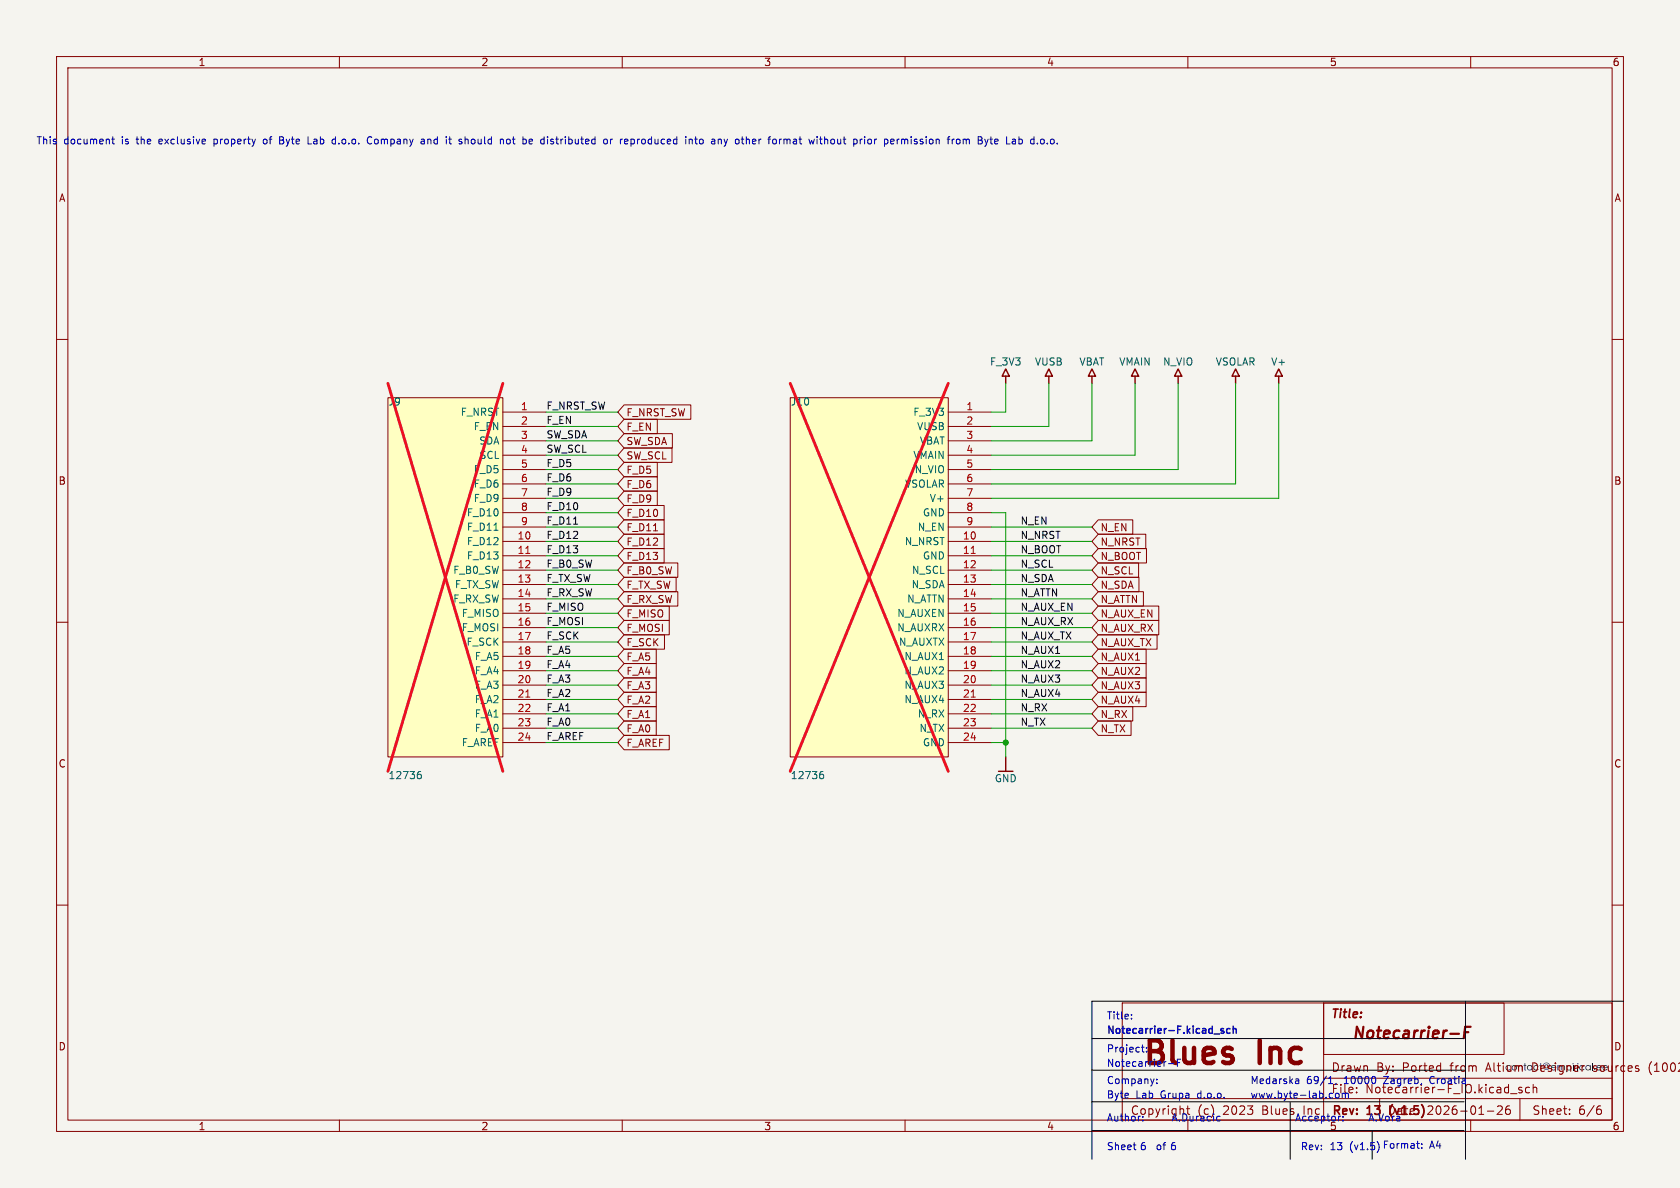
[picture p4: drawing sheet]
<svg xmlns="http://www.w3.org/2000/svg" width="297mm" height="210mm" viewBox="0 0 297 210" stroke-linecap="round" stroke-linejoin="round" font-family="sans-serif">
<path d="M0 0h297v210h-297z" fill="#f5f4ef" stroke="#f5f4ef" stroke-width=".18"/>
<g fill="none" stroke="#840000" stroke-width=".18">
<path d="M10 10h277v190h-277zM12 12h273v186h-273zM60 10v2M110 10v2M160 10v2M210 10v2M260 10v2M10 60h2M285 60h2M10 110h2M285 110h2M10 160h2"/>
<path d="M198.4 177.3h86.6v20.7h-86.6zM285 160h2M60 198v2M110 198v2M160 198v2M198.4 194.2h86.6M210 198v2M239.8 192.3v.1M239.8 193.1v.1M239.9 192.3l-.1 .1M260 198v2M262.9 196.4h1.2"/>
<path d="M264.7 195.6l.6-.1 .2 .1 .1 .3-.9 1.1h.9M266.9 195.5a.59 .59 0 0 0-.7 .6v.6l.1 .2 .4 .1 .2-.1 .1-.5-.1-.3h-.5l-.2 .3M267 193.3h1.2M269 192.3l-.3-.1-.2 .2v.2l.5 .2v.3h-.5M270.4 192.3l-.4-.1-.3 .3v.4l.1 .2h.6M271 192.3l.3-.1 .3 .1 .1 .9M271 191.7v1.5M277.5 196.9v.1M277.5 196.1v.1M282.5 196.1h.5l.1 .3-.1 .5-.5 .1M283 195.5l-.5 .1"/>
</g>
<path d="M256.4 182.7h1.5M258.9 182.5h.7M260 181.5h-1l-.2 2" fill="none" stroke="#840000" stroke-width=".4"/>
<g fill="#281c2d">
<path d="M269.5 187.9h.1v.4h.2v.1h-.2l.1 .7 .1 .1h-.3v-.8h-.1v-.1h.1z"/>
<path d="M270.1 188.4l.3-.1 .4 .1v-.1h.1v.9h-.1v-.1l-.3 .1h-.3l-.3-.4h.2a.34 .34 0 0 0 .5 .3 .34 .34 0 0 0 0-.6 .34 .34 0 0 0-.5 .2l-.2 .1z"/>
<path d="M280.4 188.4l.3-.1 .4 .1v-.1h.1v.9h-.1v-.1l-.3 .1h-.3l-.2-.4h.1a.34 .34 0 0 0 .5 .3 .34 .34 0 0 0 .1-.6 .34 .34 0 0 0-.6 .2l-.1 .1z"/>
<path d="M281.4 187.9h.2v1.3h-.2z"/>
</g>
<path d="M234 177.3h31.9v9.1h-31.9zM234 177.3v20.7M209.8 196h.5M210 195.5v1.3M234 190.6h51M243.9 194.2v3.8M268.7 194.2v3.8M291.6 188.3v1" fill="none" stroke="#840000" stroke-width=".18"/>
<path d="M208.3 65.2l.6 1.3h-1.3zM208.3 66.5v1.3M176.5 136.3h2.6M177.8 133.8v2.5" fill="none" stroke="#840000" stroke-width=".25"/>
<path d="M139.7 70.3h27.9v63.5h-27.9z" fill="#ffffc2"/>
<path d="M139.7 70.3h27.9v63.5h-27.9z" fill="none" stroke="#800000" stroke-width=".18"/>
<g fill="none" stroke="#840000" stroke-width=".18">
<path d="M167.6 77.9h7.7M167.6 75.4h7.7M167.6 72.8h7.7M167.6 98.2h7.7M167.6 95.7h7.7M167.6 93.2h7.7M167.6 90.6h7.7M167.6 88.1h7.7M167.6 85.5h7.7M167.6 83h7.7M167.6 80.5h7.7M167.6 118.6h7.7"/>
<path d="M167.6 116h7.7M167.6 113.5h7.7M167.6 110.9h7.7M167.6 108.4h7.7M167.6 105.9h7.7M167.6 103.3h7.7M167.6 100.8h7.7M167.6 131.3h7.7M167.6 128.7h7.7M167.6 126.2h7.7M167.6 123.6h7.7M167.6 121.1h7.7"/>
</g>
<path d="M171.7 97.8h.7M171.7 123.2h.7" fill="none" stroke="#a90000" stroke-width=".18"/>
<path d="M145.1 136.9h.3l.2 .2v.4l-.5 .2M145.5 136.4h-.4" fill="none" stroke="#006464" stroke-width=".18"/>
<path d="M68.6 70.3h20.3v63.5h-20.3z" fill="#ffffc2"/>
<path d="M68.6 70.3h20.3v63.5h-20.3z" fill="none" stroke="#800000" stroke-width=".18"/>
<g fill="none" stroke="#840000" stroke-width=".18">
<path d="M88.9 77.9h7.6M88.9 75.4h7.6M88.9 72.8h7.6M110.3 74.1h5.9v2.6h-5.9l-1.1-1.3zM110.3 79.2h8.5v2.5h-8.5l-1.1-1.2zM110.3 71.6h11.8v2.5h-11.8l-1.1-1.3zM110.3 76.7h8.6v2.5h-8.6l-1.1-1.3zM88.9 98.2h7.6M88.9 95.7h7.6M88.9 93.2h7.6M88.9 90.6h7.6M88.9 88.1h7.6"/>
<path d="M88.9 85.5h7.6M88.9 83h7.6M88.9 80.5h7.6M110.3 91.9h7.1v2.5h-7.1l-1.1-1.2zM110.3 86.8h5.9v2.6h-5.9l-1.1-1.3zM110.3 81.7h5.9v2.6h-5.9l-1.1-1.3zM110.3 84.3h5.9v2.5h-5.9l-1.1-1.3zM110.3 89.4h7.1v2.5h-7.1l-1.1-1.3zM110.3 97h7.1v2.5h-7.1l-1.1-1.3zM110.3 94.4h7.1v2.6h-7.1l-1.1-1.3zM110.3 99.5h9.5v2.6h-9.5l-1.1-1.3zM115.5 93.8h.8"/>
<path d="M194.2 99.5h7.1v2.6h-7.1l-1.2-1.3zM194.2 97h8.5v2.5h-8.5l-1.2-1.3zM194.2 91.9h6.1v2.5h-6.1l-1.2-1.2zM194.2 94.4h8.4v2.6h-8.4l-1.2-1.3zM88.9 118.6h7.6M88.9 116h7.6M88.9 113.5h7.6M88.9 110.9h7.6M88.9 108.4h7.6M88.9 105.9h7.6M88.9 103.3h7.6M88.9 100.8h7.6"/>
<path d="M110.3 114.8h5.7v2.5h-5.7l-1.1-1.3zM110.3 109.7h8v2.5h-8l-1.1-1.3zM110.3 112.2h7.2v2.6h-7.2l-1.1-1.3zM110.3 107.1h8v2.6h-8l-1.1-1.3zM110.3 117.3h5.7v2.5h-5.7l-1.1-1.2zM110.3 119.8h5.7v2.6h-5.7l-1.1-1.3zM110.3 102.1h9.2v2.5h-9.2l-1.1-1.3zM110.3 104.6h9.5v2.5h-9.5l-1.1-1.2zM194.2 114.8h8.4v2.5h-8.4l-1.2-1.3zM194.2 107.1h10.7v2.6h-10.7l-1.2-1.3zM194.2 109.7h10.7v2.5h-10.7l-1.2-1.3zM194.2 104.6h7.9v2.5h-7.9l-1.2-1.2z"/>
<path d="M194.2 112.2h10.4v2.6h-10.4l-1.2-1.3zM194.2 119.8h8.4v2.6h-8.4l-1.2-1.3zM194.2 117.3h8.4v2.5h-8.4l-1.2-1.2zM194.2 102.1h7.2v2.5h-7.2l-1.2-1.3zM88.9 131.3h7.6M88.9 128.7h7.6M88.9 126.2h7.6M88.9 123.6h7.6M88.9 121.1h7.6M110.3 127.5h5.7v2.5h-5.7l-1.1-1.3zM110.3 124.9h5.7v2.6h-5.7l-1.1-1.3zM110.3 130h8v2.5h-8l-1.1-1.2z"/>
<path d="M110.3 122.4h5.7v2.5h-5.7l-1.1-1.3zM194.2 122.4h8.4v2.5h-8.4l-1.2-1.3zM194.2 124.9h6.1v2.6h-6.1l-1.2-1.3zM194.2 127.5h5.8v2.5h-5.8l-1.2-1.3z"/>
</g>
<path d="M93 97.8h.7M93 123.2h.7" fill="none" stroke="#a90000" stroke-width=".18"/>
<path d="M87.3 93.7h.7M74 136.9h.3l.2 .2-.1 .4-.4 .2M74.4 136.4h-.4" fill="none" stroke="#006464" stroke-width=".18"/>
<path d="M177.8 65.2l.6 1.3h-1.2zM177.8 66.5v1.3M185.4 65.2l.7 1.3h-1.3zM185.4 66.5v1.3M193 65.2l.7 1.3h-1.3zM193 66.5v1.3M200.7 65.2l.6 1.3h-1.3zM200.7 66.5v1.3M218.4 65.2l.7 1.3h-1.3zM218.4 66.5v1.3M226.1 65.2l.6 1.3h-1.3zM226.1 66.5v1.3" fill="none" stroke="#840000" stroke-width=".25"/>
<path d="M101.4 92.7h.7" fill="none" stroke="#0f0f0f" stroke-width=".18"/>
<path d="M68.6 67.8l20.3 68.5M88.9 67.8l-20.3 68.5M139.7 67.8l27.9 68.5M167.6 67.8l-27.9 68.5" fill="none" stroke="#ee0e22" stroke-width=".51"/>
<path d="M259.1 177v27.9M287 177h-94v27.9M193 189.2h65.8M193 183.6h65.8M193 194.8h65.8M193 199.8h65.8M228.1 194.8v10.1M242.6 199.8v5.1" fill="none" stroke="#000" stroke-width=".18"/>
<g fill="none" stroke="#009600" stroke-width=".18">
<path d="M96.5 72.8h12.7M96.5 75.4h12.7M96.5 77.9h12.7M177.8 67.8v5h-2.5M185.4 67.8v7.6h-10.1M193 67.8v10.1h-17.7M200.7 67.8v12.7h-25.4M208.3 67.8v15.2h-33M218.4 67.8v17.7h-43.1M226.1 67.8v20.3h-50.8M96.5 88.1h12.7M96.5 83h12.7"/>
<path d="M96.5 93.2h12.7M96.5 85.5h12.7M96.5 80.5h12.7M96.5 98.2h12.7M96.5 90.6h12.7M96.5 95.7h12.7M175.3 90.6h2.5v43.2M175.3 93.2h17.7M175.3 98.2h17.7M175.3 95.7h17.7M96.5 103.3h12.7M96.5 105.9h12.7"/>
<path d="M96.5 116h12.7M96.5 108.4h12.7M96.5 100.8h12.7M96.5 110.9h12.7M96.5 113.5h12.7M96.5 118.6h12.7M175.3 103.3h17.7M175.3 105.9h17.7M175.3 116h17.7M175.3 108.4h17.7M175.3 100.8h17.7M175.3 110.9h17.7"/>
<path d="M175.3 113.5h17.7M175.3 118.6h17.7M96.5 126.2h12.7M96.5 123.6h12.7M96.5 128.7h12.7M96.5 121.1h12.7M96.5 131.3h12.7M175.3 126.2h17.7M175.3 123.6h17.7M175.3 128.7h17.7M175.3 121.1h17.7M175.3 131.3h2.5"/>
</g>
<g fill="none" stroke="#0000c2" stroke-width=".18">
<path d="M19.8 24.6h.4M19.9 24.2v1.1l.3 .1M37.8 24.6v1.3M37.8 25.4h.2M38 24.6l-.2 .1M47 24.6l-.3 .1-.2 .1 .1 .5 .4 .1M49.4 24.2h.6M49.4 24.8h.5M49.9 24.8h.2M50 24.7l-.1 .1M50.1 25.4h-.7M54.5 25.4h.6"/>
<path d="M59.2 24.6l.1 .1M59.3 24.2v1.2M59.3 25.4h-.1M65.1 25.3l.3 .1 .3-.1M65.7 24.3l-.3-.1-.3 .2M74.6 24.6h.2l.2 .2v.6M75 25.4h-.4M75 24.9l-.4 .1M75.6 24.6v.8M75.8 24.6l-.2 .1M79.3 24.6h.5M79.7 25.4h.1"/>
<path d="M82.3 24.7h.4l.1 .7M89.6 24.7l.2-.1 .3 .1 .1 .5-.1 .2h-.3l-.2-.1zM93.7 24.6l.4 .1v.2l-.6 .1M94.1 25.4h-.4M97.5 24.6l.3 .1M97.5 25l.3 .1 .1 .2-.2 .1h-.2M107.1 24.6l.3 .2v.4l-.3 .2M107.9 24.6v.8M108.3 24.6l-.4 .2M111.9 24.6l.3 .2v.4l-.3 .2M122.8 24.6h.5M123 24.2v1.1l.3 .1"/>
<path d="M124.2 24.7l-.3-.1-.2 .2v.5l.2 .1h.3M128 24.6l.3 .8M128.3 25.4l-.3 .5M128.6 24.6l-.3 .8M133.4 24.6h-.2l-.2 .2 .1 .6h.3M133.6 24.9l-.6 .1M138.6 24.7l.4-.1 .1 .2M138.6 24.6v.8M139.1 24.8v.6M139.5 24.6l-.4 .2M145.8 24.7l.2-.1 .3 .1v.7M145.8 24.2v1.2"/>
<path d="M153.5 24.7l.3-.1 .3 .2-.1 .5-.2 .1h-.3M154.6 24.6v.8M155 24.6l-.4 .2M159.5 24.7l.3-.1 .1 .2M159.9 24.8l.2-.2 .3 .1 .1 .7M159.9 24.8v.6M170.3 24.7l.3-.1 .2 .2M170.3 24.6v.8M170.8 24.8l.2-.2 .3 .1 .1 .7M170.8 24.8v.6M182.8 24.7l-.4-.1-.2 .2 .1 .6h.5M186.9 25.3v.1"/>
<path d="M200 179.3v.2M200 180v.1M204.5 191.4v.2M215.2 198.1h.5M215.2 197.4h.5M229.6 190.9v.7M229.6 191.5l-.4 .1M243.2 190.8v.5M243.5 201.9a1.49 1.49 0 0 1 0 1.8M250.4 202.1h.5M250.8 203h.1M251.3 202.9v.1"/>
<path d="M251.3 202.2v.1"/>
</g>
<path d="M216.2 182.2l.2 .2-.2 .3M216.2 181.8l.1 .1M217.5 181.9l-.4-.1-.2 .3 .1 .5h.5M218 181.9l.2-.1 .3 .1v.8M218 181.4v1.3" fill="none" stroke="#0000c2" stroke-width=".25"/>
<circle cx="177.8" cy="131.3" r=".46" fill="#009600" stroke="#009600" stroke-width=".18"/>
<g font-size="5.6" fill="#0000c2">
<text x="201.8" y="189.3">Blues</text>
<text x="222.8" y="189.3">Inc</text>
</g>
<text font-size="2.8" fill="#840000" x="238.8" y="184.2">Notecarrier-F</text>
<g font-size="2.1" fill="#840000">
<text x="235.2" y="180.4">Title:</text>
<text x="235.3" y="189.7">Drawn</text>
<text x="248" y="189.7">Ported</text>
<text x="263" y="189.7">Altium</text>
<text x="271.3" y="189.7">Designer</text>
<text x="282.2" y="189.7">sources</text>
<text x="292.2" y="189.7">(10027</text>
<text x="216.3" y="197.3">2023</text>
<text x="223.3" y="197.3">Blues</text>
<text x="241.4" y="193.5">Notecarrier-F_IO.kicad_sch</text>
<text x="245.2" y="197.3">Date:</text>
<text x="246.4" y="197.5">(v1.5) 2026-01-26</text>
<text x="270.8" y="197.3">Sheet:</text>
<text x="279" y="197.3">6/6</text>
</g>
<g font-size="2.1" fill="#0000c2">
<text x="243.3" y="189.7">By:</text>
<text x="256.6" y="189.7">from</text>
<text x="199.8" y="197.3">Copyright</text>
<text x="211.7" y="197.3">(c)</text>
<text x="230.7" y="197.3">Inc</text>
<text x="235.3" y="193.5">File:</text>
<text x="235.4" y="197.5">Rev:</text>
<text x="241.8" y="197.5">13</text>
</g>
<g font-size="1.8" fill="#840000">
<text x="35" y="11.9">1</text>
<text x="85" y="11.9">2</text>
<text x="135" y="11.9">3</text>
<text x="185" y="11.9">4</text>
<text x="235" y="11.9">5</text>
<text x="285" y="11.9">6</text>
<text x="10.3" y="35.9">A</text>
<text x="285.3" y="35.9">A</text>
<text x="110.6" y="76.3">F_EN</text>
<text x="110.6" y="73.8">F_NRST_SW</text>
<text x="110.6" y="84">F_D5</text>
<text x="110.6" y="81.4">SW_SCL</text>
<text x="110.6" y="78.9">SW_SDA</text>
<text x="10.3" y="85.9">B</text>
<text x="110.6" y="89">F_D9</text>
<text x="110.6" y="86.5">F_D6</text>
<text x="285.3" y="85.9">B</text>
<text x="110.6" y="94.1">F_D11</text>
<text x="110.6" y="91.6">F_D10</text>
<text x="194.5" y="94.1">N_EN</text>
<text x="110.6" y="99.2">F_D13</text>
<text x="110.6" y="96.7">F_D12</text>
<text x="110.6" y="101.7">F_B0_SW</text>
<text x="194.5" y="101.7">N_SCL</text>
<text x="194.5" y="99.2">N_BOOT</text>
<text x="194.5" y="96.7">N_NRST</text>
<text x="110.6" y="104.3">F_TX_SW</text>
<text x="110.6" y="106.8">F_RX_SW</text>
<text x="194.5" y="106.8">N_ATTN</text>
<text x="194.5" y="104.3">N_SDA</text>
<text x="110.6" y="111.9">F_MOSI</text>
<text x="110.6" y="109.4">F_MISO</text>
<text x="194.5" y="109.4">N_AUX_EN</text>
<text x="194.5" y="111.9">N_AUX_RX</text>
<text x="110.6" y="117">F_A5</text>
<text x="110.6" y="114.4">F_SCK</text>
<text x="110.6" y="119.5">F_A4</text>
<text x="194.5" y="117">N_AUX1</text>
<text x="194.5" y="114.4">N_AUX_TX</text>
<text x="194.5" y="119.5">N_AUX2</text>
<text x="110.6" y="122.1">F_A3</text>
<text x="110.6" y="124.6">F_A2</text>
<text x="194.5" y="124.6">N_AUX4</text>
<text x="194.5" y="122.1">N_AUX3</text>
<text x="110.6" y="129.7">F_A0</text>
<text x="110.6" y="127.1">F_A1</text>
<text x="194.5" y="127.1">N_RX</text>
<text x="194.5" y="129.7">N_TX</text>
<text x="10.3" y="135.9">C</text>
<text x="110.6" y="132.2">F_AREF</text>
<text x="285.3" y="135.9">C</text>
<text x="10.3" y="185.9">D</text>
<text x="285.3" y="185.9">D</text>
<text x="35" y="200">1</text>
<text x="85" y="200">2</text>
<text x="135" y="200">3</text>
<text x="185" y="200">4</text>
<text x="285" y="200">6</text>
</g>
<g font-size="1.8" fill="#0000c2">
<text x="6.3" y="25.6">This</text>
<text x="11.3" y="25.6">document</text>
<text x="21.6" y="25.6">is</text>
<text x="24.4" y="25.6">the</text>
<text x="28.6" y="25.6">exclusive</text>
<text x="38.5" y="25.6">property</text>
<text x="47.4" y="25.6">of</text>
<text x="50.5" y="25.6">Byte</text>
<text x="55.7" y="25.6">Lab</text>
<text x="60.2" y="25.6">d.o.o.</text>
<text x="66.6" y="25.6">Company</text>
<text x="76.3" y="25.6">and</text>
<text x="80.9" y="25.6">it</text>
<text x="83.4" y="25.6">should</text>
<text x="90.9" y="25.6">not</text>
<text x="95.1" y="25.6">be</text>
<text x="98.5" y="25.6">distributed</text>
<text x="109.8" y="25.6">or</text>
<text x="112.9" y="25.6">reproduced</text>
<text x="124.7" y="25.6">into</text>
<text x="129.5" y="25.6">any</text>
<text x="133.9" y="25.6">other</text>
<text x="140" y="25.6">format</text>
<text x="147.4" y="25.6">without</text>
<text x="155.4" y="25.6">prior</text>
<text x="161" y="25.6">permission</text>
<text x="172.5" y="25.6">from</text>
<text x="178" y="25.6">Byte</text>
<text x="183.2" y="25.6">Lab</text>
<text x="195.6" y="180.3">Title:</text>
<text x="195.6" y="182.8">Notecarrier-F.kicad_sch</text>
<text x="195.6" y="188.7">Notecarrier-F</text>
<text x="195.6" y="191.7">Company:</text>
<text x="195.6" y="186.1">Project:</text>
<text x="221" y="191.7">Medarska</text>
<text x="231" y="191.7">69/1,</text>
<text x="237.7" y="191.7">10000</text>
<text x="244.9" y="191.7">Zagreb,</text>
<text x="253.2" y="191.7">Croatia</text>
<text x="195.6" y="194.3">Byte</text>
<text x="200.8" y="194.3">Lab</text>
<text x="205.3" y="194.3">Grupa</text>
<text x="212" y="194.3">d.o.o.</text>
<text x="221" y="194.3">www.byte-lab.com</text>
<text x="195.6" y="203.4">Sheet 6</text>
<text x="195.6" y="198.3">Author:</text>
<text x="204.2" y="203.4">of 6</text>
<text x="207" y="198.3">A.Duracic</text>
<text x="228.9" y="198.3">Acceptor:</text>
<text x="229.9" y="203.4">Rev:</text>
<text x="234.9" y="203.4">13</text>
<text x="235" y="200">5</text>
<text x="238.5" y="203.4">(v1.5)</text>
<text x="241.8" y="198.3">A.Vora</text>
<text x="244.3" y="203.2">Format:</text>
<text x="252.7" y="203.2">A4</text>
</g>
<g font-size="1.8" fill="#006464">
<text x="174.9" y="64.8">F_3V3</text>
<text x="182.9" y="64.8">VUSB</text>
<text x="190.7" y="64.8">VBAT</text>
<text x="197.8" y="64.8">VMAIN</text>
<text x="205.5" y="64.8">N_VIO</text>
<text x="214.8" y="64.8">VSOLAR</text>
<text x="224.6" y="64.8">V+</text>
<text x="68.6" y="71.9">J9</text>
<text x="139.7" y="71.9">J10</text>
<text x="81.4" y="73.7">F_NRST</text>
<text x="83.7" y="76.3">F_EN</text>
<text x="161.4" y="73.7">F_3V3</text>
<text x="162" y="76.3">VUSB</text>
<text x="83.7" y="83.9">F_D5</text>
<text x="84.6" y="78.8">SDA</text>
<text x="84.7" y="81.3">SCL</text>
<text x="161.4" y="81.3">VMAIN</text>
<text x="161.6" y="83.9">N_VIO</text>
<text x="162.5" y="78.8">VBAT</text>
<text x="83.7" y="89">F_D9</text>
<text x="83.7" y="86.4">F_D6</text>
<text x="159.9" y="86.4">VSOLAR</text>
<text x="164.3" y="89">V+</text>
<text x="82.4" y="94">F_D11</text>
<text x="82.4" y="91.5">F_D10</text>
<text x="162.2" y="94">N_EN</text>
<text x="163.1" y="91.5">GND</text>
<text x="80" y="101.7">F_B0_SW</text>
<text x="82.4" y="99.1">F_D13</text>
<text x="82.4" y="96.6">F_D12</text>
<text x="159.9" y="96.6">N_NRST</text>
<text x="161.1" y="101.7">N_SCL</text>
<text x="163.1" y="99.1">GND</text>
<text x="80" y="106.7">F_RX_SW</text>
<text x="80.3" y="104.2">F_TX_SW</text>
<text x="160.3" y="106.7">N_ATTN</text>
<text x="161.1" y="104.2">N_SDA</text>
<text x="81.5" y="111.8">F_MOSI</text>
<text x="81.5" y="109.3">F_MISO</text>
<text x="158.5" y="111.8">N_AUXRX</text>
<text x="158.5" y="109.3">N_AUXEN</text>
<text x="82.4" y="114.4">F_SCK</text>
<text x="83.8" y="119.4">F_A4</text>
<text x="83.8" y="116.9">F_A5</text>
<text x="158.8" y="114.4">N_AUXTX</text>
<text x="159.8" y="119.4">N_AUX2</text>
<text x="159.8" y="116.9">N_AUX1</text>
<text x="83.8" y="124.5">F_A2</text>
<text x="83.8" y="122">F_A3</text>
<text x="159.8" y="124.5">N_AUX4</text>
<text x="159.8" y="122">N_AUX3</text>
<text x="83.8" y="129.6">F_A0</text>
<text x="83.8" y="127.1">F_A1</text>
<text x="162.2" y="127.1">N_RX</text>
<text x="162.5" y="129.6">N_TX</text>
<text x="68.6" y="137.9">12736</text>
<text x="81.5" y="132.1">F_AREF</text>
<text x="139.7" y="137.9">12736</text>
<text x="163.1" y="132.1">GND</text>
<text x="175.8" y="138.5">GND</text>
</g>
<g font-size="1.8" fill="#a90000">
<text x="92" y="77.7">3</text>
<text x="92" y="75.1">2</text>
<text x="92" y="72.6">1</text>
<text x="170.7" y="77.7">3</text>
<text x="170.7" y="75.1">2</text>
<text x="170.7" y="72.6">1</text>
<text x="92" y="82.8">5</text>
<text x="92" y="80.2">4</text>
<text x="170.7" y="82.8">5</text>
<text x="170.7" y="80.2">4</text>
<text x="92" y="87.8">7</text>
<text x="92" y="85.3">6</text>
<text x="170.7" y="87.8">7</text>
<text x="170.7" y="85.3">6</text>
<text x="91.4" y="95.5">10</text>
<text x="92" y="92.9">9</text>
<text x="92" y="90.4">8</text>
<text x="170.1" y="95.5">10</text>
<text x="170.7" y="92.9">9</text>
<text x="170.7" y="90.4">8</text>
<text x="91.4" y="100.5">12</text>
<text x="91.4" y="98">11</text>
<text x="170.1" y="100.5">12</text>
<text x="170.1" y="98">11</text>
<text x="91.4" y="105.6">14</text>
<text x="91.4" y="103.1">13</text>
<text x="170.1" y="105.6">14</text>
<text x="170.1" y="103.1">13</text>
<text x="91.4" y="113.2">17</text>
<text x="91.4" y="110.7">16</text>
<text x="91.4" y="108.2">15</text>
<text x="170.1" y="113.2">17</text>
<text x="170.1" y="110.7">16</text>
<text x="170.1" y="108.2">15</text>
<text x="91.4" y="118.3">19</text>
<text x="91.4" y="115.8">18</text>
<text x="170.1" y="118.3">19</text>
<text x="170.1" y="115.8">18</text>
<text x="91.4" y="125.9">22</text>
<text x="91.4" y="123.4">21</text>
<text x="91.4" y="120.9">20</text>
<text x="170.1" y="125.9">22</text>
<text x="170.1" y="123.4">21</text>
<text x="170.1" y="120.9">20</text>
<text x="91.4" y="131">24</text>
<text x="91.4" y="128.5">23</text>
<text x="170.1" y="131">24</text>
<text x="170.1" y="128.5">23</text>
</g>
<g font-size="1.8" fill="#0f0f0f">
<text x="96.5" y="77.6">SW_SDA</text>
<text x="96.5" y="72.5">F_NRST_SW</text>
<text x="96.5" y="75">F_EN</text>
<text x="96.5" y="82.7">F_D5</text>
<text x="96.5" y="80.1">SW_SCL</text>
<text x="96.5" y="87.7">F_D9</text>
<text x="96.5" y="85.2">F_D6</text>
<text x="96.5" y="90.3">F_D10</text>
<text x="96.5" y="95.4">F_D12</text>
<text x="96.5" y="92.8">F_D11</text>
<text x="180.3" y="92.8">N_EN</text>
<text x="180.3" y="95.4">N_NRST</text>
<text x="96.5" y="100.4">F_B0_SW</text>
<text x="96.5" y="97.9">F_D13</text>
<text x="180.3" y="100.4">N_SCL</text>
<text x="180.3" y="97.9">N_BOOT</text>
<text x="96.5" y="103">F_TX_SW</text>
<text x="96.5" y="105.5">F_RX_SW</text>
<text x="180.3" y="105.5">N_ATTN</text>
<text x="180.3" y="103">N_SDA</text>
<text x="96.5" y="110.6">F_MOSI</text>
<text x="96.5" y="108.1">F_MISO</text>
<text x="96.5" y="113.1">F_SCK</text>
<text x="180.3" y="113.1">N_AUX_TX</text>
<text x="180.3" y="108.1">N_AUX_EN</text>
<text x="180.3" y="110.6">N_AUX_RX</text>
<text x="96.5" y="118.2">F_A4</text>
<text x="96.5" y="115.7">F_A5</text>
<text x="180.3" y="115.7">N_AUX1</text>
<text x="180.3" y="118.2">N_AUX2</text>
<text x="96.5" y="125.8">F_A1</text>
<text x="96.5" y="120.8">F_A3</text>
<text x="96.5" y="123.3">F_A2</text>
<text x="180.3" y="125.8">N_RX</text>
<text x="180.3" y="120.8">N_AUX3</text>
<text x="180.3" y="123.3">N_AUX4</text>
<text x="96.5" y="130.9">F_AREF</text>
<text x="96.5" y="128.4">F_A0</text>
<text x="180.3" y="128.4">N_TX</text>
</g>
</svg>
